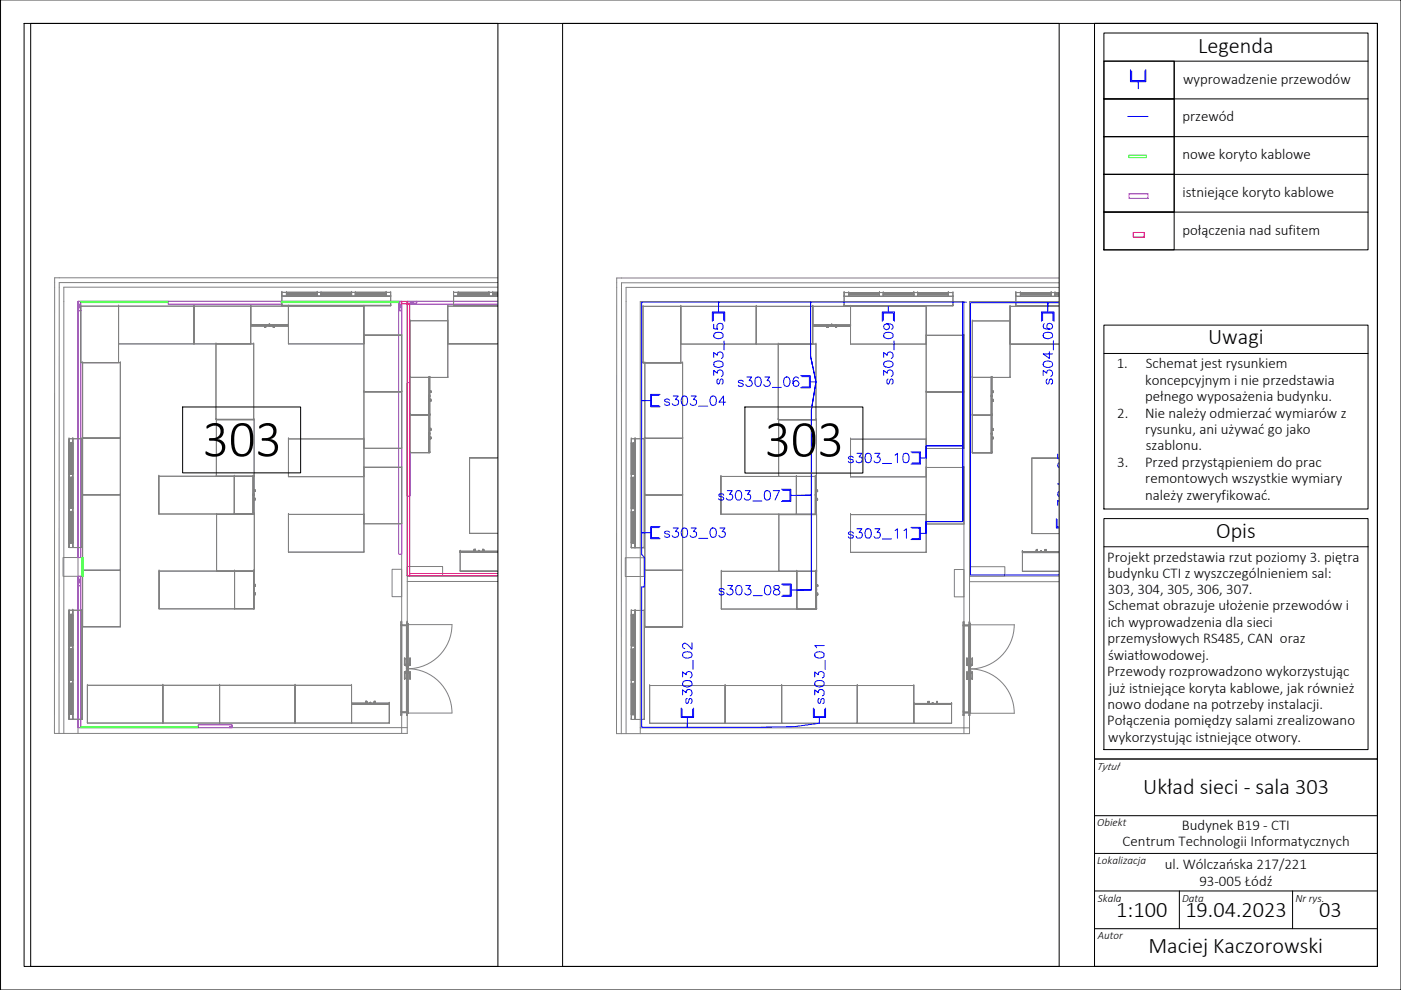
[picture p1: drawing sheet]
<svg xmlns="http://www.w3.org/2000/svg" width="297mm" height="210mm" viewBox="0 0 297 210" stroke-linecap="round" stroke-linejoin="round" font-family="sans-serif">
<g fill="none" stroke="#00f" stroke-width=".21">
<path d="M239.7 14.8v2.5h3.2v-2.5M239.9 15v2.1h2.8v-2.1M241.3 17.3v1.5M152.3 65v1.1M188.3 65v1.1M222.2 65v1.1M136.7 84.9h1.3M139.9 83.6h-1.9v2.6h1.9M171.8 81h1.2M195.1 97.1h1.3M136.7 113h1.3M139.7 111.9h-1.6v2.1h1.6"/>
<path d="M139.9 111.6h-1.9v2.6h1.9M167.7 105h1.2M195.1 113.1h1.3M224 110v1.9h.5M224.1 110.1v1.6h.4M167.8 125.1h1.1M145.7 152.1v1.2M173.7 152.1v1.2"/>
</g>
<path d="M105.5 58.9h-93.9l-.1 96.6h1M224.5 58.9h-93.7l-.1 96.6h1M105.5 60.9h-92v94.6h72.8v-91.6h19.2M224.5 60.9h-91.8v94.6h72.9v-91.6h18.9M86.3 122.1h19.2M86.3 123.3h19.2M205.6 122.1h18.9M205.6 123.3h18.9M16.5 155.5v-91.6h68.7v91.6M16.5 154.3h69.8M135.7 154.3h69.9M135.7 155.5v-91.6h68.7v91.6" fill="none" stroke="#808080" stroke-width=".21"/>
<path d="M13.4 118.2h4v4h-4zM132.6 118.3h4v3.9h-4z" fill="none" stroke="#808080" stroke-width=".21"/>
<path d="M83.1 120.7h2.1v5.8h-2.1zM86.3 120.1h7.5v2h-7.5zM202.3 120.7h2.1v5.8h-2.1zM205.6 120.2h7.4v1.9h-7.4z" fill="none" stroke="#808080" stroke-width=".21"/>
<g fill="none" stroke="#bf00ff" stroke-width=".21">
<path d="M239.4 41.1h4v1h-4zM16.5 65.9h.6v52.3h-.6zM16.5 63.9l.6 2M17.1 63.9l-.6 2h.6v-2h-.6v2M35.6 63.9h24v.6h-24zM84.5 65.9h.7v51.6h-.7zM84.5 63.9l.7 2M85.2 63.9l-.7 2h.7v-2h-.7v2M86.3 63.9l2 .6v-.6h-2v.6h2M88.3 63.9l-2 .6M105.5 63.9h-17.2v.6h17.2M86.3 81.1h.6v24.1h-.6z"/>
<path d="M16.5 122.2l.6 2h-.6v30.1h.6v-30.1M17.1 122.2l-.6 2h.6v-2h-.6v2M42 153.7h7.2v.6h-7.2zM48.8 154.1l.4 .2h-.4v-.2h.4v.2M49.2 154.1l-.4 .2"/>
</g>
<g fill="none" stroke="#808080" stroke-width=".21">
<path d="M17.1 64.9v12h8h-8M17.1 64.9h8v12M17.1 76.9h.1M17.1 64.9h.1M17.5 76.9v16h8h-8M17.5 76.9h8v16M17.5 76.9h.1M25.1 64.9h-8v12M25.1 76.9h.1M25.1 64.9h.1M25.1 72.9h16v-8v8M25.1 64.9v8h16"/>
<path d="M25.1 72.9h.1M25.1 64.9h28.1M25.1 64.9v12M25.5 76.9h-8v16M25.5 76.9h.1M25.5 76.9v16M41.1 64.9h-16v8M41.1 72.9h.1M41.1 64.9h.1M41.1 72.9h12.1v-8v8M41.1 64.9v8h12.1M45.8 72.9v16h8h-8"/>
<path d="M45.8 72.9h8v16M45.8 72.9h.1M53.2 64.9h-12.1v8M53.2 72.9h.1M53.2 64.9h.1M53.2 64.9v4v-4h8M53.2 64.9h8v4M53.2 68.9h.1M53.2 68.9v.2h3.9v-.2M53.2 68.9h3.9v.2h-3.9v-.2h3.9M53.2 69.1h.1M53.2 68.9h8"/>
<path d="M53.2 69.1h3.9M53.2 68.9v.2M53.8 72.9h-8v16M53.8 72.9h.1M53.8 72.9v16M57.1 68.9h.1M57.1 68.9h-3.9v.2h3.9v-.2v.2M57.1 69.1h.1M57.2 69.1h.1M57.2 68.9v.2h4M57.2 69.1h4v-.2h-4v.2h4M57.2 68.9h4v.2"/>
<path d="M57.2 68.9h.1M61.2 64.9v4h-8M61.2 64.9h.1M61.2 68.9h.1M61.2 69.1v-.2v.2M61.2 68.9h-4v.2h4M61.2 68.9h-4v.2M61.2 69.1h.1M61.2 72.9h16v-8v8M61.2 64.9v8h16M61.2 72.9h.1M61.2 64.9h16"/>
<path d="M77.2 64.9h-16v8M77.2 72.9h.1M77.2 64.9h.1M77.2 71v12.1h8M77.2 71h.1M77.2 71v24.1M85.2 71h-8h8v12.1M85.2 71v12.1h-8M85.2 71h.1M86.9 68v12h8h-8M86.9 68h8v12M86.9 68h.1"/>
<path d="M94.9 68h-8v12M94.9 68h.1M94.9 64.9v8v-8h10.6zM94.9 72.9h10.6h-10.6M94.9 64.9h.1M94.9 72.9h.1M94.9 68v12M136.3 65v11.9h8h-8M136.3 65h8v11.9M136.3 76.9h.1M136.3 65h.1M136.7 76.9v16h8h-8"/>
<path d="M136.7 76.9h8v16M136.7 76.9h.1M144.3 65h-8v11.9M144.3 76.9h.1M144.3 65h.1M144.3 73h16v-8v8M144.3 65v8h16M144.3 73h.1M144.3 65h28M144.3 65v11.9M144.7 76.9h-8v16M144.7 76.9h.1"/>
<path d="M144.7 76.9v16M160.3 65h-16v8M160.3 73h.1M160.3 65h.1M160.3 73h12v-8v8M160.3 65v8h12M165 73v16h8h-8M165 73h8v16M165 73h.1M172.3 65h-12v8M172.3 73h.1M172.3 65h.1"/>
<path d="M172.3 65v3.9v-3.9h8M172.3 65h8v3.9M172.3 68.9h.1M172.3 68.9v.2h4v-.2M172.3 68.9h4v.2h-4v-.2h4M172.3 69.1h.1M172.3 69.1h4M172.3 68.9h8M172.3 68.9v.2M173 73h-8v16M173 73h.1M173 73v16"/>
<path d="M176.3 68.9h.1M176.3 68.9h-4v.2h4v-.2v.2M176.3 69.1h.1M176.4 69.1h.1M176.4 68.9v.2h3.9M176.4 69.1h3.9v-.2h-3.9v.2h3.9M176.4 68.9h3.9v.2M176.4 68.9h.1M180.3 65v3.9h-8M180.3 65h.1M180.3 68.9h.1M180.3 69.1v-.2v.2"/>
<path d="M180.3 68.9h-3.9v.2h3.9M180.3 68.9h-3.9v.2M180.3 69.1h.1M180.3 73h16.1v-8v8M180.3 65v8h16.1M180.3 73h.1M180.3 65h16.1M196.4 65h-16.1v8M196.4 73h.1M196.4 65h.1M196.4 71.1v12h8M196.4 71.1h.1"/>
<path d="M196.4 71.1v24M204.4 71.1h-8h8v12M204.4 71.1v12h-8M204.4 71.1h.1M206.1 68v12h8.1h-8.1M206.1 68h8.1v12M206.1 68h.1M214.2 68h-8.1v12M214.2 68h.1M214.2 65v8v-8h10.3zM214.2 73h10.3h-10.3M214.2 65h.1"/>
<path d="M214.2 73h.1M214.2 68v12M17.5 92.9v12h8M17.5 92.9h.1M17.5 92.9v12M25.5 92.9h-8h8v12M25.5 92.9v12h-8M25.5 92.9h.1M45.8 88.9h.1M45.9 89v12h8h-8M45.9 89h8v12M45.9 89h.1"/>
<path d="M53.8 88.9h.1M53.9 89h-8v12M53.9 89h.1M53.9 89v16M61.2 93.1v8v-8h16M61.2 93.1h16v8M61.2 93.1h.1M77.2 99.1v12h8M77.2 99.1h.1M77.2 93.1v8h-16M77.2 93.1h.1M77.2 83.1v12h8"/>
<path d="M77.2 83.1h.1M77.2 95.1h.1M77.2 99.1v12M85.2 99.1h-8h8v12M85.2 99.1v12h-8M85.2 99.1h.1M85.2 83.1h-8h8v12M85.2 83.1v12h-8M85.2 83.1h.1M85.2 95.1h.1M86.9 88v8h4.1h-4.1M86.9 88h4.1v8"/>
<path d="M86.9 96h.1M86.9 88h.1M86.9 80v8h4.1h-4.1M86.9 80h4.1v8M86.9 80h.1M91 88h-4.1v8M91 96h.1M91 88h.1M91 88v4h.1M91 92h.1M91 88h.1h-.1M91 92h.1h-.1"/>
<path d="M91 80h-4.1v8M91 80h.1M91 80v4h.1M91 84h.1M91 80h.1h-.1M91 84h.1h-.1M91 80v16M91.1 88h.1M91.1 92v4h-.1v-4v4M91.1 92v4h-.1M91.1 96h.1M91.1 92h.1"/>
<path d="M91.1 80h.1M91.1 84v4h-.1v-4v4M91.1 84v4h-.1M91.1 84h.1M91.1 80v4M91.1 88v4M94.9 80h.1M99.6 97.1v16h5.9h-5.9zM105.5 97.1h-5.9h5.9M136.7 92.9v12.1h8M136.7 92.9h.1M136.7 92.9v12.1"/>
<path d="M144.7 92.9h-8h8v12.1M144.7 92.9v12.1h-8M144.7 92.9h.1M165 89h.1M165.1 89v12h8h-8v-12h8M165.1 89h8v12M165.1 89h.1M173 89h.1M173.1 89h.1M173.1 89v16M180.3 93.1v8v-8h16.1M180.3 93.1h16.1v8"/>
<path d="M180.3 93.1h.1M196.4 99.1v12h8M196.4 99.1h.1M196.4 93.1v8h-16.1h16.1M196.4 93.1h.1M196.4 83.1v12h8M196.4 83.1h.1M196.4 95.1h.1M196.4 99.1v12M204.4 99.1h-8h8v12M204.4 99.1v12h-8M204.4 99.1h.1"/>
<path d="M204.4 83.1h-8h8v12M204.4 83.1v12h-8M204.4 83.1h.1M204.4 95.1h.1M206.1 88v8h4.1h-4.1M206.1 88h4.1v8M206.1 96h.1M206.1 88h.1M206.1 80v8h4.1h-4.1M206.1 80h4.1v8M206.1 80h.1M210.2 88h-4.1v8"/>
<path d="M210.2 96h.1M210.2 88h.1M210.2 88v4h.1M210.2 92h.1M210.2 88h.1h-.1M210.2 92.1h.1h-.1M210.2 92.1h.1M210.2 80h-4.1v8M210.2 80h.1M210.2 80v4h.1M210.2 84h.1M210.2 80h.1h-.1"/>
<path d="M210.2 84.1h.1h-.1M210.2 84.1h.1M210.2 80v16M210.3 88h.1M210.3 92.1v3.9h-.1v-3.9v3.9M210.3 92.1v3.9h-.1M210.3 96h.1M210.3 92.1h.1M210.3 92h.1M210.3 80h.1M210.3 84.1v3.9h-.1v-3.9v3.9M210.3 84.1v3.9h-.1"/>
<path d="M210.3 84.1h.1M210.3 84h.1M210.3 80v4M210.3 88v4M214.2 80h.1M218.8 97.1v16h5.7h-5.7zM224.5 97.1h-5.7h5.7M17.5 104.9v16h8h-8M17.5 104.9h8v16M17.5 104.9h.1M25.5 104.9h-8v16M25.5 104.9h.1"/>
<path d="M25.5 104.9v28M33.7 101v8v-8h16M33.7 101h16v8M33.7 101h.1M33.7 109h.1M33.7 109h16M45.9 101h.1M45.9 109.1v12h8h-8M45.9 109.1h8v12M45.9 109.1h.1M49.7 101v8h-16M49.7 101h.1"/>
<path d="M49.7 109h.1M49.7 101v8h4h-4M49.7 101h4v8M53.7 101h-4v8M53.7 109h.1M53.7 101h.1M53.7 101v4h.2M53.7 105h.1M53.7 101h.2h-.2M53.7 105h.2h-.2M53.7 101v8M53.9 101h.1"/>
<path d="M53.9 105v4h-.2v-4v4M53.9 105v4h-.2M53.9 109h.1M53.9 105h.1M53.9 109.1h-8v12M53.9 109.1h.1M53.9 109.1v15.9M61.2 109.1v8v-8h16M61.2 109.1h16v8M61.2 109.1h.1M61.2 117.1h.1M61.2 101.1h.1"/>
<path d="M61.2 117.1h16M61.2 101.1h16M77.2 109.1v8h-16M77.2 109.1h.1M77.2 117.1h.1M77.2 111.1h.1M77.2 101.1h.1M85.2 111.1h.1M97.6 117.1v4h7.9h-7.9M97.6 117.1h7.9h-7.9v4M97.6 117.1h.1M97.6 116.9v.2v-.2"/>
<path d="M97.6 116.9h3.9v.2h-3.9M97.6 116.9h3.9v.2M97.6 116.9h3.9v.2h-3.9v-.2h3.9M97.6 116.9v.2h3.9M97.6 116.9h.1M99.6 113.1h.1M101.5 116.9h.1M101.5 116.9v.2h-3.9M101.5 117.1h.1M101.6 116.9v.2v-.2h3.9M101.6 116.9h.1M101.6 117.1h.1"/>
<path d="M101.6 116.9h3.9M105.5 116.9h-3.9v.2M136.7 105v15.9h8h-8M136.7 105h8v15.9M136.7 105h.1M144.7 105h-8v15.9M144.7 105h.1M144.7 105v27.9M168.9 101h-16v8v-8h16v8M168.9 101v8h-16h16M168.9 101h.1M168.9 109h.1"/>
<path d="M168.9 101v8h4h-4M168.9 101h4v8M172.9 101h-4v8M172.9 109h.1M172.9 101h.1M172.9 101v4h.2M172.9 105h.1M172.9 101h.2h-.2M172.9 105.1h.2h-.2M172.9 105.1h.1M172.9 101v8M173.1 101h.1"/>
<path d="M173.1 105.1v3.9h-.2v-3.9v3.9M173.1 105.1v3.9h-.2M173.1 109h.1M173.1 105.1h.1M173.1 105h.1M173.1 109.1h-8v12M173.1 109.1h.1M173.1 109.1v16M180.3 109.1v8v-8h16.1M180.3 109.1h16.1v8M180.3 109.1h.1M196.4 109.1v8h-16.1h16.1"/>
<path d="M196.4 109.1h.1M196.4 117.1h.1M196.4 111.1h.1M196.4 101.1h.1M204.4 111.1h.1M216.8 117.2v3.9h7.7h-7.7M216.8 117.2h7.7h-7.7v3.9M216.8 117.2h.1M216.8 116.9v.3v-.3M216.8 116.9h3.9v.3h-3.9M216.8 116.9h3.9v.3M216.8 116.9h3.9v.3h-3.9v-.3h3.9"/>
<path d="M216.8 116.9v.3h3.9M216.8 116.9h.1M218.8 113.1h.1M220.7 116.9h.1M220.7 116.9v.3h-3.9M220.7 117.2h.1M220.8 116.9v.3v-.3h3.7M220.8 116.9h.1M220.8 117.2h.1M220.8 116.9h3.7M224.5 116.9h-3.7v.3M17.5 120.9h.1"/>
<path d="M17.5 120.9v12h8h-8M17.5 120.9h8v12M17.5 132.9h.1M25.5 120.9h.1M25.5 120.9h-8v12M25.5 132.9h.1M33.7 121.1v8v-8h16M33.7 121.1h16v8M33.7 121.1h.1M33.7 129.1h.1M33.7 129.1h16M45.9 121.1h.1"/>
<path d="M49.7 121.1v8h-16M49.7 121.1h.1M49.7 129.1h.1M49.7 121.1v8h4h-4M49.7 121.1h4v8M53.7 121.1h-4v8M53.7 129.1h.1M53.7 121.1h.1M53.7 121.1v3.9h.2M53.7 125h.1M53.7 121.1h.2h-.2M53.7 125.2h.2h-.2"/>
<path d="M53.7 125.2h.1M53.7 121.1v8M53.9 121.1h.1M53.9 125.2v3.9h-.2v-3.9v3.9M53.9 125.2v3.9h-.2M53.9 129.1h.1M53.9 125.2h.1M53.9 125h.1M86.2 132.6v9.2h.4M86.2 132.6h.2h-.2M86.2 132.6h.1M86.4 132.6l.2-.1v9.3"/>
<path d="M86.4 132.5h.1M86.4 132.6h.1M86.4 132.5h.2M86.4 132.5v.1M86.6 132.5h.1M86.6 132.5v9.3M97.6 121.1h.1M136.7 120.9h.1M136.7 120.9v12h8h-8M136.7 120.9h8v12M136.7 132.9h.1M144.7 120.9h.1"/>
<path d="M144.7 120.9h-8v12M144.7 132.9h.1M152.9 121.1v8v-8h16M152.9 121.1h16v8M152.9 121.1h.1M165.1 121.1h8h-8v-12h8v12M165.1 121.1h.1M168.9 121.1v8h-16h16M168.9 121.1h.1M168.9 129.1h.1M168.9 121.1v8h4.1h-4.1M168.9 121.1h4.1v8"/>
<path d="M173 121.1h-4.1v8M173 129.1h.1M173 121.1h.1M173 121.1v4h.1M173 125.1h.1M173 121.1h.1h-.1M173 125.2h.1h-.1M173 125.2h.1M173 121.1v8M173.1 121.1h.1M173.1 125.2v3.9h-.1v-3.9v3.9M173.1 125.2v3.9h-.1"/>
<path d="M173.1 129.1h.1M173.1 125.2h.1M173.1 125.1h.1M205.4 132.7v9.1h.4M205.4 132.7h.2h-.2M205.4 132.7h.1M205.6 132.7v-.2h.2v9.3M205.6 132.5h.1M205.6 132.7h.1M205.6 132.5h.2M205.6 132.5v.2M205.8 132.5h.1"/>
<path d="M205.8 132.5v9.3M216.8 121.1h.1M18.5 153.3h16v-8v8M18.5 145.3v8h16M18.5 153.3h.1M18.5 145.3h.1M18.5 145.3h56M34.5 145.3h-16v8M34.5 153.3h.1M34.5 145.3h.1M34.5 153.3h12.1v-8v8M34.5 145.3v8h12.1"/>
<path d="M46.6 153.3h16v-8v8M46.6 145.3v8h16M46.6 153.3h.1M46.6 145.3h.1M46.6 145.3h-12.1v8M62.6 145.3h-16v8M62.6 153.3h.1M62.6 145.3h.1M62.6 153.3h11.9v-8v8M62.6 145.3v8h11.9M74.5 153.3h8v-4v4M74.5 149.3v4h8"/>
<path d="M74.5 153.3h.1M74.5 149.3h.1M74.5 149.1v.2v-.2M74.5 149.1h4v.2h-4M74.5 149.1h4v.2M74.5 149.1h4v.2h-4v-.2h4M74.5 149.1v.2h4M74.5 149.1h.1M74.5 145.3h-11.9v8M74.5 145.3h.1M74.5 149.3h8M78.5 149.1h.1"/>
<path d="M78.5 149.1v.2h-4M78.5 149.3h.1M78.6 149.3v-.2h3.9v.2M78.6 149.3h.1M78.6 149.3h3.9v-.2h-3.9v.2h3.9M78.6 149.1v.2v-.2h3.9v.2h-3.9M78.6 149.1h.1M78.6 149.1h3.9M82.5 149.3h-8v4M82.5 153.3h.1M82.5 149.3h.1M82.5 149.1h.1"/>
<path d="M82.5 149.1v.2M86.2 141.8h.1M86.2 141.8h.4h-.4v9.1M86.2 150.9h.1M86.2 141.8v9.1M86.4 151.1h.1M86.4 150.9h.1M86.6 141.8h.1M86.6 141.8v9.3l-.4-.2M86.6 151.1h.1M137.7 153.3h16v-8v8M137.7 145.3v8h16"/>
<path d="M137.7 153.3h.1M137.7 145.3h.1M137.7 145.3h56M153.7 145.3h-16v8M153.7 153.3h.1M153.7 145.3h.1M153.7 153.3h12v-8v8M153.7 145.3v8h12M165.7 153.3h16.1v-8v8M165.7 145.3v8h16.1M165.7 153.3h.1M165.7 145.3h.1"/>
<path d="M165.7 145.3h-12v8M181.8 145.3h-16.1v8M181.8 153.3h.1M181.8 145.3h.1M181.8 153.3h11.9v-8v8M181.8 145.3v8h11.9M193.7 153.3h8v-4v4M193.7 149.3v4h8M193.7 153.3h.1M193.7 149.3h.1M193.7 149.2v.1v-.1M193.7 149.2h4v.1h-4"/>
<path d="M193.7 149.2h4v.1M193.7 149.2h4v.1h-4v-.1h4M193.7 149.2v.1h4M193.7 149.2h.1M193.7 145.3h-11.9v8M193.7 145.3h.1M193.7 149.3h8M197.7 149.2h.1M197.7 149.2v.1h-4M197.7 149.3h.1M197.8 149.3v-.1h3.9v.1M197.8 149.3h.1"/>
<path d="M197.8 149.3h3.9v-.1h-3.9v.1h3.9M197.8 149.2v.1v-.1h3.9v.1h-3.9M197.8 149.2h.1M197.8 149.2h3.9M201.7 149.3h-8v4M201.7 153.3h.1M201.7 149.3h.1M201.7 149.2h.1M201.7 149.2v.1M205.4 141.8h.1M205.4 141.8h.4h-.4v9.2M205.4 151h.1"/>
<path d="M205.4 141.8v9.2M205.6 151.1h.1M205.6 151h.1M205.8 141.8h.1M205.8 141.8v9.3l-.4-.1M205.8 151.1h.1"/>
</g>
<g fill="none" stroke="#808080" stroke-width=".21">
<path d="M56.1 69.1h.2h-.2M56.1 69.1v.3zM56.1 69.1h.2v.2h-.2h.2M56.1 69.1h.2v.3M56.1 69.1h.1M56.1 69.3h.1M56.1 69.4h.1M56.1 69.4h.2M56.3 69.1v.3h-.2M56.3 69.1h.1M56.3 69.3h.1M56.3 69.4h.1"/>
<path d="M56.3 69.1v.2M57.9 69.1v.3h.3M57.9 69.3h.1M57.9 69.1h.1M57.9 69.4h.1M57.9 69.1h.3M57.9 69.1v.3M58.2 69.1h-.3v.2h.3h-.3M58.2 69.1h-.3h.3M58.2 69.3v-.2v.3M58.2 69.1v.3h-.3M58.2 69.1h.1"/>
<path d="M58.2 69.3h.1M58.2 69.4h.1M58.2 69.1v.2M175.3 69.1h.2h-.2M175.3 69.1v.3zM175.3 69.1h.2v.2h-.2h.2M175.3 69.1h.2v.3M175.3 69.1h.1M175.3 69.3h.1M175.3 69.4h.1M175.3 69.4h.2M175.5 69.1v.3h-.2"/>
<path d="M175.5 69.1h.1M175.5 69.3h.1M175.5 69.4h.1M175.5 69.1v.2M177.2 69.1v.3h.2M177.2 69.3h.1M177.2 69.1h.1M177.2 69.4h.1M177.2 69.1h.2M177.2 69.1v.3M177.4 69.1h-.2v.2h.2h-.2M177.4 69.1h-.2h.2"/>
<path d="M177.4 69.3v-.2v.3M177.4 69.1v.3h-.2M177.4 69.1h.1M177.4 69.3h.1M177.4 69.4h.1M177.4 69.1v.2M91.1 93v-.2v.2M91.1 93h.3zM91.1 92.8h.3v.2M91.1 92.8h.1M91.1 93h.1M91.1 91v.2h.2v-.2v.2"/>
<path d="M91.1 91v.2v-.2M91.1 91h.3v.2M91.1 91h.1M91.1 91.2h.1M91.1 85v-.2v.2M91.1 85h.3zM91.1 84.8h.3v.2M91.1 84.8h.1M91.1 85h.1M91.1 83v.2h.2v-.2v.2M91.1 83v.2v-.2M91.1 83h.3v.2"/>
<path d="M91.1 83h.1M91.1 83.2h.1M91.1 92.8h.2M91.1 91h.2M91.1 83v.2M91.1 91v.2M91.1 91.2h.3M91.1 84.8h.2M91.1 83h.2M91.1 83.2h.3M91.3 92.8v.2v-.2h-.2v.2M91.3 93h.1"/>
<path d="M91.3 92.8h.1M91.3 91h-.2h.3M91.3 91.2h.1M91.3 91h.1M91.3 84.8v.2v-.2h-.2v.2M91.3 85h.1M91.3 84.8h.1M91.3 83h-.2h.3M91.3 83.2h.1M91.3 83h.1M91.4 92.8h-.3v.2M91.4 93h.1"/>
<path d="M91.4 92.8h.1M91.4 91v.2h-.3M91.4 91.2h.1M91.4 91h.1M91.4 84.8h-.3v.2M91.4 85h.1M91.4 84.8h.1M91.4 83v.2h-.3M91.4 83.2h.1M91.4 83h.1M91.4 84.8v.2M91.4 92.8v.2"/>
<path d="M210.3 93v-.1v.1M210.3 93h.3zM210.3 92.9h.3v.1M210.3 92.9h.1M210.3 93h.1M210.3 91v.2h.2v-.2v.2M210.3 91v.2v-.2M210.3 91h.3v.2M210.3 91h.1M210.3 91.2h.1M210.3 85.1v-.2v.2M210.3 85.1h.3z"/>
<path d="M210.3 84.9h.3v.2M210.3 84.9h.1M210.3 85.1h.1M210.3 83v.2h.2v-.2v.2M210.3 83v.2v-.2M210.3 83h.3v.2M210.3 83h.1M210.3 83.2h.1M210.3 91h.2M210.3 91.2h.3M210.3 83h.2M210.3 83.2h.3"/>
<path d="M210.3 92.9h.2M210.3 83v.2M210.3 91v.2M210.3 84.9h.2M210.5 92.9v.1v-.1h-.2v.1M210.5 93h.1M210.5 92.9h.1M210.5 91h-.2h.3M210.5 91.2h.1M210.5 91h.1M210.5 84.9v.2v-.2h-.2v.2M210.5 85.1h.1"/>
<path d="M210.5 84.9h.1M210.5 83h-.2h.3M210.5 83.2h.1M210.5 83h.1M210.6 92.9h-.3v.1M210.6 93h.1M210.6 92.9h.1M210.6 91v.2h-.3M210.6 91.2h.1M210.6 91h.1M210.6 84.9h-.3v.2M210.6 85.1h.1"/>
<path d="M210.6 84.9h.1M210.6 83v.2h-.3M210.6 83.2h.1M210.6 83h.1M210.6 84.9v.2M210.6 92.9v.1M53.9 106v-.2v.2M53.9 106h.2zM53.9 105.8h.2v.2M53.9 105.8h.1M53.9 106h.1M53.9 104v.2h.1v-.2v.2"/>
<path d="M53.9 104v.2v-.2M53.9 104h.2v.2M53.9 104h.1M53.9 104.2h.1M53.9 104v.2M53.9 104.2h.2M54 105.8l-.1 .2M54 106h.1M54 105.8h.1M54 104h-.1h.2M54 104.2h.1M54 104h.1"/>
<path d="M54.1 105.8h-.2v.2M54.1 106h.1M54.1 105.8h.1M54.1 104v.2h-.2M54.1 104.2h.1M54.1 104h.1M54.1 105.8v.2M100.5 116.9h.2h-.2M100.5 116.6h.2v.3M100.5 116.6v.3v-.1M100.5 116.9h.1M100.5 116.8h.1"/>
<path d="M100.5 116.6h.1M100.5 116.8v.1M100.5 116.9h.2M100.7 116.8h-.2h.2v.1h-.2M100.7 116.6h-.2v.3M100.7 116.8h.1M100.7 116.9h.1M100.7 116.6h.1M100.7 116.6v.3M102.3 116.8h.3h-.3v.1h.3M102.3 116.6v.3h.3M102.3 116.9h.1"/>
<path d="M102.3 116.8h.1M102.3 116.6h.1M102.3 116.6h.3M102.3 116.8v.1M102.6 116.9h-.3h.3M102.6 116.6v.3zM102.6 116.6h-.3v.3M102.6 116.9h.1M102.6 116.8h.1M102.6 116.6h.1M173.1 106v-.2v.2M173.1 106h.2z"/>
<path d="M173.1 105.8h.2v.2M173.1 105.8h.1M173.1 106h.1M173.1 104v.2h.1v-.2v.2M173.1 104v.2v-.2M173.1 104h.2v.2M173.1 104h.1M173.1 104.2h.1M173.1 104v.2M173.1 104.2h.2M173.2 105.8l-.1 .2M173.2 106h.1"/>
<path d="M173.2 105.8h.1M173.2 104h-.1h.2M173.2 104.2h.1M173.2 104h.1M173.3 105.8h-.2v.2M173.3 106h.1M173.3 105.8h.1M173.3 104v.2h-.2M173.3 104.2h.1M173.3 104h.1M173.3 105.8v.2M219.7 116.9h.2h-.2"/>
<path d="M219.7 116.7h.2v.2M219.7 116.7v.2v-.1M219.7 116.9h.1M219.7 116.8h.1M219.7 116.7h.1M219.7 116.8v.1M219.7 116.9h.2M219.9 116.8h-.2h.2v.1h-.2M219.9 116.7h-.2v.2M219.9 116.8h.1M219.9 116.9h.1M219.9 116.7h.1"/>
<path d="M219.9 116.7v.2M221.6 116.8h.2h-.2v.1h.2M221.6 116.7v.2h.2M221.6 116.9h.1M221.6 116.8h.1M221.6 116.7h.1M221.6 116.7h.2M221.6 116.8v.1M221.8 116.9h-.2h.2M221.8 116.7v.2zM221.8 116.7h-.2v.2M221.8 116.9h.1"/>
<path d="M221.8 116.8h.1M221.8 116.7h.1M53.9 126.1v-.2v.2M53.9 126.1h.3zM53.9 125.9h.3v.2M53.9 125.9h.1M53.9 126.1h.1M53.9 124.1v.2h.2v-.2v.2M53.9 124.1v.2v-.2M53.9 124.1h.3v.2M53.9 124.1h.1M53.9 124.3h.1"/>
<path d="M53.9 125.9h.2M53.9 124.1h.2M53.9 124.1v.2M53.9 124.3h.3M54.1 125.9v.2v-.2h-.2v.2M54.1 126.1h.1M54.1 125.9h.1M54.1 124.1h-.2h.3M54.1 124.3h.1M54.1 124.1h.1M54.2 125.9h-.3v.2M54.2 126.1h.1"/>
<path d="M54.2 125.9h.1M54.2 124.1v.2h-.3M54.2 124.3h.1M54.2 124.1h.1M54.2 125.9v.2M85.8 139.7h.1M85.8 139.7v1.3M85.8 139.6v1.4zM86.4 132.4h.1M86.5 132.3h.1M86.5 132.5h.1M86.6 132.4h.1"/>
<path d="M86.9 139.7l.1 1.3M86.9 139.7v1.3v-1.4l.1 .1M86.9 139.7h.1M87 139.7l-.1 1.3M87 139.7h.1M173.1 126.1v-.2v.2M173.1 126.1h.3zM173.1 125.9h.3v.2M173.1 125.9h.1M173.1 126.1h.1M173.1 124.1v.2h.2v-.2v.2M173.1 124.1v.2v-.2"/>
<path d="M173.1 124.1h.3v.2M173.1 124.1h.1M173.1 124.3h.1M173.1 125.9h.2M173.1 124.1h.2M173.1 124.1v.2M173.1 124.3h.3M173.3 125.9v.2v-.2h-.2v.2M173.3 126.1h.1M173.3 125.9h.1M173.3 124.1h-.2h.3M173.3 124.3h.1"/>
<path d="M173.3 124.1h.1M173.4 125.9h-.3v.2M173.4 126.1h.1M173.4 125.9h.1M173.4 124.1v.2h-.3M173.4 124.3h.1M173.4 124.1h.1M173.4 125.9v.2M205 139.7h.1M205 139.7v1.3M205 139.7v1.4zM205.6 132.5h.1"/>
<path d="M205.7 132.4h.1M205.7 132.5h.1M205.8 132.5h.1M206.1 139.7l.1 1.3M206.1 139.7v1.4l.1-1.4M206.1 139.7h.1M206.2 139.7l-.1 1.3M206.2 139.7h.1M77.5 149.1h.3h-.3M77.5 148.9h.3v.2M77.5 148.9v.2v-.2M77.5 149.1h.1"/>
<path d="M77.5 148.9h.1M77.5 148.9v.2M77.5 149.1h.3M77.8 148.9h-.3h.3v.2h-.3M77.8 148.9h-.3v.2M77.8 148.9h.1M77.8 149.1h.1M77.8 148.9v.2M79.4 148.9h.1h-.1v.2h.1M79.4 148.9v.2h.1M79.4 149.1h.1M79.4 148.9h.1"/>
<path d="M79.4 148.9v.2M79.5 149.1h-.1h.1M79.5 148.9v.2zM79.5 148.9h-.1v.2M79.5 149.1h.1M79.5 148.9h.1M85.8 142.6v1.3M85.8 142.6h.1M85.8 143.9v-1.3v1.3M85.8 143.9h.1M85.8 141h.1M85.8 140.9h.1"/>
<path d="M85.8 142.6h.4M85.8 142.6h.3M85.8 141h.4M85.8 140.9h.3M85.8 141h.3M86.1 142.4v.4zM86.1 142.4h.1M86.1 142.6h.1M86.1 140.8v.4zM86.1 141.2h.1M86.1 140.9h.1M86.1 141h.1"/>
<path d="M86.1 142.8h.1M86.1 140.8h.1M86.2 142.4v.4zM86.2 140.8v.4zM86.4 151.2h.1M86.5 151.2h.1M86.5 151.1h.1M86.6 142.4v.4zM86.6 151.2h.1M86.6 140.8v.4zM86.6 142.6h.3M86.6 142.8h.1"/>
<path d="M86.6 142.4h.1M86.6 141h.3M86.6 140.8h.1M86.6 141.2h.1M86.6 142.6h.1M86.6 140.9h.1M86.6 141h.1M86.6 140.9h.3M86.9 142.6h.1M86.9 142.6v1.3M86.9 142.6v1.3zM86.9 143.9h.1"/>
<path d="M86.9 140.9h.1M86.9 141h.1M87 142.6l-.1 1.3M87 143.9h.1M87 142.6h.1M87 141h.1M196.8 149.2h.2h-.2M196.8 148.9h.2v.3M196.8 148.9v.3v-.2M196.8 149.2h.1M196.8 149h.1M196.8 148.9h.1"/>
<path d="M196.8 149v.2M196.8 149.2h.2M197 149h-.2h.2v.2h-.2M197 148.9h-.2v.3M197 149h.1M197 149.2h.1M197 148.9h.1M197 148.9v.3M198.6 149h.1h-.1v.2h.1M198.6 148.9v.3h.1M198.6 149.2h.1M198.6 149h.1"/>
<path d="M198.6 148.9h.1M198.6 149v.2M198.7 149.2h-.1h.1M198.7 148.9v.3zM198.7 148.9h-.1v.3M198.7 149.2h.1M198.7 149h.1M198.7 148.9h.1M205 142.6v1.3M205 142.6h.1M205 143.9v-1.3v1.3M205 143.9h.1"/>
<path d="M205 141h.1M205 142.7h.1M205 144h.1M205 141.1h.1M205 142.6h.3M205 142.6h.4M205 141h.3M205 141h.4M205 142.7h.3M205.3 142.4v.4zM205.3 142.4h.1M205.3 142.7h.1"/>
<path d="M205.3 142.6h.1M205.3 140.8v.4zM205.3 141.2h.1M205.3 141h.1M205.3 141.1h.1M205.3 140.8h.1M205.3 142.8h.1M205.4 142.4v.4zM205.4 140.8v.4zM205.6 151.2h.1M205.7 151.3h.1M205.7 151.1h.1"/>
<path d="M205.8 142.4v.4zM205.8 151.2h.1M205.8 140.8v.4zM205.8 142.6h.3M205.8 140.8h.1M205.8 141h.3M205.8 142.8h.1M205.8 142.4h.1M205.8 141.2h.1M205.9 142.4v.4zM205.9 142.4h.1M205.9 142.7h.1"/>
<path d="M205.9 142.6h.1M205.9 140.8v.4zM205.9 141.2h.1M205.9 141h.1M205.9 141.1h.1M205.9 142.6h.2M205.9 141h.2M205.9 142.7h.2M206.1 142.7h.1M206.1 142.6v1.3M206.1 142.6h.1M206.1 142.6v1.4z"/>
<path d="M206.1 144h.1M206.1 143.9h.1M206.1 141h.1M206.1 141.1h.1M206.2 142.6l-.1 1.3M206.2 143.9h.1M206.2 142.6h.1M206.2 141h.1"/>
<circle cx="86.5" cy="132.4" r=".06"/>
<circle cx="205.7" cy="132.5" r=".06"/>
<circle cx="86.5" cy="151.2" r=".06"/>
<circle cx="205.7" cy="151.2" r=".06"/>
</g>
<!-- layer: dzwi -->
<g fill="none" stroke="#808080" stroke-width=".21">
<path d="M85 131.9h.2v.6h1.1v-.6h.1v.7h-1.4zM85 132.6h.1M85 131.9h.1M85 131.9v19.8M85 132.6h1.4M85 131.9h.2M85.2 132.5h.1M85.2 131.9h.1M85.2 131.9v19.8M86.3 132.5h-1.1v18.6h1.1M86.3 132.5h.1M86.3 131.9h.1"/>
<path d="M86.3 131.9v19.8M86.4 132.6h.1M86.4 131.9h.1M86.4 131.9v19.8M204.2 132h.2v.5h1.1v-.5h.1v.7h-1.4zM204.2 132.7h.1M204.2 132h.1M204.2 132v19.7M204.2 132.7h1.4M204.2 132h.2M204.4 132.5h.1M204.4 132h.1"/>
<path d="M204.4 132v19.7M205.5 132.5h-1.1v18.6h1.1M205.5 132.5h.1M205.5 132h.1M205.5 132v19.7M205.6 132.7h.1M205.6 132h.1M205.6 132v19.7M85 150.9h1.4v.8h-.1v-.6h-1.1v.6h-.2zM85 151.7h.1M85 150.9h.1M85 150.9h1.4"/>
<path d="M85 151.7h.2M85.2 151.1h.1M85.2 151.7h.1M86.3 151.1h.1M86.3 151.7h.1M86.4 150.9h.1M86.4 151.7h.1M204.2 151h1.4v.7h-.1v-.6h-1.1v.6h-.2zM204.2 151.7h.1M204.2 151h.1M204.2 151h1.4M204.2 151.7h.2"/>
<path d="M204.4 151.1h.1M204.4 151.7h.1M205.5 151.1h.1M205.5 151.7h.1M205.6 151h.1M205.6 151.7h.1"/>
</g>
<path d="M86.5 132.4h9.3M95.8 132.4a9.4 9.4 0 0 1-9.3 9.4 9.4 9.4 0 0 1 9.3 9.4h-9.3M205.7 132.5h9.4M215 132.5a9.4 9.4 0 0 1-9.3 9.3 9.4 9.4 0 0 1 9.3 9.4M205.7 151.2h9.4" fill="none" stroke="#808080" stroke-width=".21"/>
<path d="M105.5 59.9h-92.9l-.1 95.6h1M224.5 60h-92.7l-.1 95.5h1" fill="none" stroke="#808080" stroke-width=".21"/>
<!-- layer: okna - rama -->
<g fill="none" stroke="#808080" stroke-width=".21">
<path d="M59.8 62v.8v-.8M59.8 62.8h23h-23M59.8 62h.1M59.8 62.8h.1M60.7 62v.8v-.8M60.7 62h6.6h-6.6M60.7 62.8h6.6h-6.6M60.7 62.8h.1M60.7 62h.1M67.3 62h.1M67.3 62.8h.1M67.3 62v.8"/>
<path d="M68.1 62v.8v-.8M68.1 62h6.4h-6.4M68.1 62.8h6.4h-6.4M68.1 62.8h.1M68.1 62h.1M74.5 62h.1M74.5 62.8h.1M74.5 62v.8M75.3 62v.8v-.8M75.3 62h6.6h-6.6M75.3 62.8h6.6h-6.6M75.3 62.8h.1"/>
<path d="M75.3 62h.1M81.9 62h.1M81.9 62.8h.1M81.9 62v.8M82.8 62h-23h23v.8M82.8 62h.1M82.8 62.8h.1M82.8 62v.8M96.2 62v.8v-.8M96.2 62.8h9.3h-9.3M96.2 62h.1M96.2 62.8h.1"/>
<path d="M97.1 62v.8v-.8M97.1 62h6.6h-6.6M97.1 62.8h6.6h-6.6M97.1 62.8h.1M97.1 62h.1M103.7 62h.1M103.7 62.8h.1M103.7 62v.8M104.5 62v.8v-.8M104.5 62h1h-1M104.5 62.8h1h-1M104.5 62.8h.1"/>
<path d="M104.5 62h.1M105.5 62h-9.3h9.3M179 62v.8v-.8M179 62.8h23h-23M179 62h.1M179 62.8h.1M179.9 62v.8v-.8M179.9 62h6.6h-6.6M179.9 62.8h6.6h-6.6M179.9 62.8h.1M179.9 62h.1M186.5 62h.1"/>
<path d="M186.5 62.8h.1M186.5 62v.8M187.3 62v.8v-.8M187.3 62h6.4h-6.4M187.3 62.8h6.4h-6.4M187.3 62.8h.1M187.3 62h.1M193.7 62h.1M193.7 62.8h.1M193.7 62v.8M194.5 62v.8v-.8M194.5 62h6.6h-6.6"/>
<path d="M194.5 62.8h6.6h-6.6M194.5 62.8h.1M194.5 62h.1M201.1 62h.1M201.1 62.8h.1M201.1 62v.8M202 62h-23h23v.8M202 62h.1M202 62.8h.1M202 62v.8M215.4 62v.8v-.8M215.4 62.8h9.1h-9.1"/>
<path d="M215.4 62h.1M215.4 62.8h.1M216.4 62v.8v-.8M216.4 62h6.5h-6.5M216.4 62.8h6.5h-6.5M216.4 62.8h.1M216.4 62h.1M222.9 62h.1M222.9 62.8h.1M222.9 62v.8M223.7 62v.8v-.8M223.7 62h.8h-.8"/>
<path d="M223.7 62.8h.8h-.8M223.7 62.8h.1M223.7 62h.1M224.5 62h-9.1h9.1M14.6 93v23.1v-23.1h.8M14.6 94h.1M14.6 93h.1M14.6 94h.8M14.6 93h.8M15.4 94h.1M15.4 93h.1M133.8 93v23.1v-23.1h.8"/>
<path d="M133.8 94h.1M133.8 93h.1M133.8 93h.8M133.8 94h.8M134.6 94h.1M134.6 93h.1M14.6 107.8h.8h-.8M14.6 115.1h.8h-.8M14.6 100.5h.8h-.8M14.6 116.1h.8h-.8M14.6 107.8v-6.5v6.5M14.6 115.1v-6.5v6.5"/>
<path d="M14.6 100.5v-6.5v6.5M14.6 101.3h.1M14.6 107.8h.1M14.6 108.6h.1M14.6 115.1h.1M14.6 100.5h.1M14.6 116.1h.1M14.6 101.3h.8M14.6 108.6h.8M15.4 107.8v-6.5v6.5M15.4 115.1v-6.5v6.5M15.4 100.5v-6.5v6.5"/>
<path d="M15.4 116.1v-23.1v23.1M15.4 101.3h.1M15.4 107.8h.1M15.4 108.6h.1M15.4 115.1h.1M15.4 100.5h.1M15.4 116.1h.1M133.8 107.8h.8h-.8M133.8 115.1h.8h-.8M133.8 100.6h.8h-.8M133.8 116.1h.8h-.8M133.8 107.8v-6.4v6.4"/>
<path d="M133.8 115.1v-6.5v6.5M133.8 100.6v-6.6v6.6M133.8 101.4h.1M133.8 107.8h.1M133.8 108.6h.1M133.8 115.1h.1M133.8 100.6h.1M133.8 116.1h.1M133.8 101.4h.8M133.8 108.6h.8M134.6 107.8v-6.4v6.4M134.6 115.1v-6.5v6.5"/>
<path d="M134.6 100.6v-6.6v6.6M134.6 116.1v-23.1v23.1M134.6 101.4h.1M134.6 107.8h.1M134.6 108.6h.1M134.6 115.1h.1M134.6 100.6h.1M134.6 116.1h.1M14.6 136.9h.8h-.8M14.6 136.9v-6.5v6.5M14.6 129.4v23.1v-23.1h.8M14.6 137.7h.1"/>
<path d="M14.6 130.4h.1M14.6 136.9h.1M14.6 129.4h.1M14.6 137.7h.8M14.6 130.4h.8M14.6 129.4h.8M15.4 136.9v-6.5v6.5M15.4 137.7h.1M15.4 130.4h.1M15.4 136.9h.1M15.4 129.4h.1M133.8 136.9h.8h-.8"/>
<path d="M133.8 136.9v-6.5v6.5M133.8 129.4v23.1v-23.1h.8M133.8 137.7h.1M133.8 130.4h.1M133.8 136.9h.1M133.8 129.4h.1M133.8 137.7h.8M133.8 130.4h.8M133.8 129.4h.8M134.6 136.9v-6.5v6.5M134.6 137.7h.1M134.6 130.4h.1"/>
<path d="M134.6 136.9h.1M134.6 129.4h.1M14.6 144.2h.8h-.8M14.6 151.5h.8h-.8M14.6 152.5h.8h-.8M14.6 144.2v-6.5v6.5M14.6 151.5v-6.5v6.5M14.6 144.2h.1M14.6 145h.1M14.6 151.5h.1M14.6 152.5h.1M14.6 145h.8"/>
<path d="M15.4 144.2v-6.5v6.5M15.4 151.5v-6.5v6.5M15.4 152.5v-23.1v23.1M15.4 144.2h.1M15.4 145h.1M15.4 151.5h.1M15.4 152.5h.1M133.8 144.2h.8h-.8M133.8 151.5h.8h-.8M133.8 152.5h.8h-.8M133.8 144.2v-6.5v6.5M133.8 151.5v-6.5v6.5"/>
<path d="M133.8 144.2h.1M133.8 145h.1M133.8 151.5h.1M133.8 152.5h.1M133.8 145h.8M134.6 144.2v-6.5v6.5M134.6 151.5v-6.5v6.5M134.6 152.5v-23.1v23.1M134.6 144.2h.1M134.6 145h.1M134.6 151.5h.1M134.6 152.5h.1"/>
</g>
<!-- layer: okna - szyba -->
<g fill="none" stroke="#808080" stroke-width=".21">
<path d="M60.7 62.3h6.6h-6.6v.2h6.6v-.2M60.7 62.3v.2h6.6v-.2M60.7 62.5h.1M60.7 62.3h.1M67.3 62.5h.1M67.3 62.3h.1M68.1 62.3h6.4h-6.4v.2h6.4v-.2M68.1 62.3v.2h6.4v-.2M68.1 62.5h.1M68.1 62.3h.1M74.5 62.5h.1M74.5 62.3h.1"/>
<path d="M75.3 62.3h6.6h-6.6v.2h6.6v-.2M75.3 62.3v.2h6.6v-.2M75.3 62.5h.1M75.3 62.3h.1M81.9 62.5h.1M81.9 62.3h.1M97.1 62.3h6.6h-6.6v.2h6.6v-.2M97.1 62.3v.2h6.6v-.2M97.1 62.5h.1M97.1 62.3h.1M103.7 62.5h.1M103.7 62.3h.1"/>
<path d="M104.5 62.3v.2h1h-1v-.2h1zM104.5 62.5h.1M104.5 62.3h.1M179.9 62.3h6.6h-6.6v.2h6.6v-.2M179.9 62.3v.2h6.6v-.2M179.9 62.5h.1M179.9 62.3h.1M186.5 62.5h.1M186.5 62.3h.1M187.3 62.3h6.4h-6.4v.2h6.4v-.2M187.3 62.3v.2h6.4v-.2M187.3 62.5h.1"/>
<path d="M187.3 62.3h.1M193.7 62.5h.1M193.7 62.3h.1M194.5 62.3h6.6h-6.6v.2h6.6v-.2M194.5 62.3v.2h6.6v-.2M194.5 62.5h.1M194.5 62.3h.1M201.1 62.5h.1M201.1 62.3h.1M216.4 62.3h6.5h-6.5v.2h6.5v-.2M216.4 62.3v.2h6.5v-.2M216.4 62.5h.1"/>
<path d="M216.4 62.3h.1M222.9 62.5h.1M222.9 62.3h.1M223.7 62.3v.2h.8h-.8v-.2h.8zM223.7 62.5h.1M223.7 62.3h.1M14.9 94h.2v6.5h-.2v-6.5v6.5M14.9 94h.2v6.5h-.2M14.9 94h.1M15.1 94h.1M134.1 94h.2v6.6h-.2v-6.6v6.6M134.1 94h.2v6.6h-.2"/>
<path d="M134.1 94h.1M134.3 94h.1M14.9 108.6h.2v6.5h-.2v-6.5v6.5M14.9 108.6h.2v6.5h-.2M14.9 108.6h.1M14.9 115.1h.1M14.9 101.3h.2v6.5h-.2v-6.5v6.5M14.9 101.3h.2v6.5h-.2M14.9 101.3h.1M14.9 107.8h.1M14.9 100.5h.1M15.1 108.6h.1"/>
<path d="M15.1 115.1h.1M15.1 101.3h.1M15.1 107.8h.1M15.1 100.5h.1M134.1 108.6h.2v6.5h-.2v-6.5v6.5M134.1 108.6h.2v6.5h-.2M134.1 108.6h.1M134.1 115.1h.1M134.1 101.4h.2v6.4h-.2v-6.4v6.4M134.1 101.4h.2v6.4h-.2M134.1 101.4h.1M134.1 107.8h.1"/>
<path d="M134.1 100.6h.1M134.3 108.6h.1M134.3 115.1h.1M134.3 101.4h.1M134.3 107.8h.1M134.3 100.6h.1M14.9 137.7h.2v6.5h-.2v-6.5v6.5M14.9 137.7h.2v6.5h-.2M14.9 137.7h.1M14.9 130.4h.2v6.5h-.2v-6.5v6.5M14.9 130.4h.2v6.5h-.2M14.9 130.4h.1"/>
<path d="M14.9 136.9h.1M15.1 137.7h.1M15.1 130.4h.1M15.1 136.9h.1M134.1 137.7h.2v6.5h-.2v-6.5v6.5M134.1 137.7h.2v6.5h-.2M134.1 137.7h.1M134.1 130.4h.2v6.5h-.2v-6.5v6.5M134.1 130.4h.2v6.5h-.2M134.1 130.4h.1M134.1 136.9h.1M134.3 137.7h.1"/>
<path d="M134.3 130.4h.1M134.3 136.9h.1M14.9 145h.2v6.5h-.2v-6.5v6.5M14.9 145h.2v6.5h-.2M14.9 145h.1M14.9 151.5h.1M14.9 144.2h.1M15.1 145h.1M15.1 151.5h.1M15.1 144.2h.1M134.1 145h.2v6.5h-.2v-6.5v6.5M134.1 145h.2v6.5h-.2"/>
<path d="M134.1 145h.1M134.1 151.5h.1M134.1 144.2h.1M134.3 145h.1M134.3 151.5h.1M134.3 144.2h.1"/>
</g>
<!-- layer: okna - parapet -->
<g fill="none" stroke="#808080" stroke-width=".21">
<path d="M59.8 62.8h23v1.9h-23zM59.8 64.7h.1M59.8 64.8h.1M59.8 62.8h.1M59.8 64.7h23M59.8 62.8h23M59.8 62.8v2M82.8 62.8v1.9M82.8 64.8h-23h23M82.8 64.7h.1M82.8 64.8h.1M82.8 62.8h.1"/>
<path d="M96.2 62.8h9.3h-9.3v1.9h9.3h-9.3M96.2 64.7h.1M96.2 64.8h.1M96.2 62.8h.1M96.2 62.8v2M105.5 64.8h-9.3h9.3M179 62.8h23v2h-23zM179 64.8h.1M179 62.8h.1M179 62.8h23M179 64.8h23M179 62.8v2"/>
<path d="M202 62.8v2M202 64.8h-23h23M202 64.8h.1M202 62.8h.1M215.4 62.8h9.1h-9.1v2h9.1h-9.1M215.4 64.8h.1M215.4 62.8h.1M215.4 62.8v2M224.5 64.8h-9.1h9.1M15.4 93h2M15.4 93h2v23.1h-2zM15.4 93h.1"/>
<path d="M15.4 93v23.1M17.4 93h.1M17.4 93v23.1M17.4 93v23.1v-23.1M134.6 93h2M134.6 93h2v23.1h-2zM134.6 93h.1M134.6 93v23.1M136.6 93h.1M136.6 93v23.1M136.6 93v23.1v-23.1M15.4 116.1h.1"/>
<path d="M15.4 116.1h2M17.4 116.1h.1M134.6 116.1h.1M134.6 116.1h2M136.6 116.1h.1M15.4 129.4h2M15.4 129.4h2v23.1h-2zM15.4 129.4h.1M15.4 129.4v23.1M17.4 129.4h.1M17.4 129.4v23.1M17.4 129.4v23.1v-23.1"/>
<path d="M134.6 129.4h2M134.6 129.4h2v23.1h-2zM134.6 129.4h.1M134.6 129.4v23.1M136.6 129.4h.1M136.6 129.4v23.1M136.6 129.4v23.1v-23.1M15.4 152.5h.1M15.4 152.5h2M17.4 152.5h.1M134.6 152.5h.1M134.6 152.5h2"/>
<path d="M136.6 152.5h.1"/>
</g>
<!-- layer: korytka - nad_sufitem -->
<path d="M240.3 49.3h2.3v1h-2.3zM85.2 63.9h1.1v.5h-1.1zM86.3 64.5h.6v57.6h-.6zM105.5 121.6h-18.6v.5h18.6" fill="none" stroke="#f00" stroke-width=".21"/>
<!-- layer: korytka - nowe -->
<path d="M239.3 32.9h3.8v.5h-3.8zM17.1 63.9h18.5v.2h-18.5zM59.6 63.9h24.9v.2h-24.9zM17.4 118.2h.2v4h-.2zM17.1 154.1h24.9v.2h-24.9z" fill="none" stroke="#0f0" stroke-width=".21"/>
<!-- layer: TEKST -->
<path d="M232.1 5h59.9v155.9h-59.9zM234 7h56.1v46h-56.1zM234 13h56.1M234 45h56.1M234 68.9h56.1v39h-56.1zM234 74.9h56.1M38.7 86.3h25v14h-25zM157.9 86.3h25.1v14h-25.1zM234 110h56.1v48.9h-56.1zM234 115.9h56.1" fill="none" stroke="#000" stroke-width=".21"/>
<path d="M239.1 24.7h4.3M204.9 64.1h-.8v46.5h-7.8v2.5v-2.5h7.8v-16.1h-7.7v2.6v-2.6h7.7v-30.4h-32.2v11.4l1.1 5.5-1 5.9v38.2h-3.1h3.1v-20.1h-3.1h3.1v-18.1l1-5.9-1.1-5.5v-11.4h-19.6v.9v-.9h-16.3v20.8h.7h-.7v28l.7 .1-.7-.1v4.7l.7 .7-.1 6.1h-.6v29.8h9.7v-.9v.9l22.7-.1 5.3-.8M224.5 64.2h-2.3v.8v-.8h-16.4v57.7h18.7" fill="none" stroke="#00f" stroke-width=".21"/>
<!-- layer: TABELKA -->
<g fill="none" stroke="#000" stroke-width=".21">
<path d="M6.5 5h99.1v199.9h-99.1zM119.3 5h105.3v199.9h-105.3zM234 13h14.9v8h-14.9zM248.9 13v32M234 29h14.9v8h-14.9zM234 37h14.9v8h-14.9zM234 21h14.9v8h-14.9zM234 21h56.1M234 29h56.1M234 37h56.1M234 45h14.9v8h-14.9zM232.1 160.9h59.9v44h-59.9z"/>
<path d="M232.1 172.9h59.9M232.1 180.9h59.9M232.1 188.9h59.9M232.1 196.9h59.9M250 188.9v8M274.1 188.9v8"/>
</g>
<!-- layer: RAMKA_A4 -->
<path d="M.1 0h296.9v209.9h-296.9zM5.1 5h286.9v199.9h-286.9zM232.1 5h59.9v199.9h-59.9z" fill="none" stroke="#000" stroke-width=".21"/>
<g font-size="11">
<text x="43" y="96.7">303</text>
<text x="162.1" y="96.8">303</text>
</g>
<g font-size="5.7" fill="#00f">
<text x="154.9" y="82.6" transform="rotate(-90 154.9 82.6)">s303_05</text>
<text x="224.7" y="82.6" transform="rotate(-90 224.7 82.6)">s304_06</text>
<text x="140.1" y="87.5">s303_04</text>
<text x="151.3" y="107.6">s303_07</text>
</g>
<g font-size="5.3" fill="#00f">
<text x="155.6" y="83.3">s303_06</text>
<text x="190.9" y="82.6" transform="rotate(-90 190.9 82.6)">s303_09</text>
<text x="178.9" y="99.5">s303_10</text>
<text x="140.1" y="115.4">s303_03</text>
<text x="178.9" y="115.4">s303_11</text>
<text x="151.7" y="127.4">s303_08</text>
<text x="148.2" y="150.3" transform="rotate(-90 148.2 150.3)">s303_02</text>
<text x="176" y="150.3" transform="rotate(-90 176 150.3)">s303_01</text>
</g>
<g font-size="4.7">
<text x="254" y="11.1">Legenda</text>
<text x="256.1" y="73">Uwagi</text>
<text x="257.8" y="114">Opis</text>
<text x="242.4" y="168.4">Układ sieci - sala 303</text>
<text x="236.7" y="194.4">1:100</text>
<text x="251.3" y="194.4">19.04.2023</text>
<text x="279.7" y="194.4">03</text>
<text x="243.5" y="202.1">Maciej Kaczorowski</text>
</g>
<g font-size="3.2">
<text x="250.9" y="17.8">wyprowadzenie przewodów</text>
<text x="250.7" y="25.8">przewód</text>
<text x="250.7" y="33.8">nowe koryto kablowe</text>
<text x="250.7" y="41.8">istniejące koryto kablowe</text>
<text x="250.7" y="49.8">połączenia nad sufitem</text>
<text x="236.8" y="78.1">1.</text>
<text x="242.8" y="81.5">koncepcyjnym i nie przedstawia</text>
<text x="242.9" y="78.1">Schemat jest rysunkiem</text>
<text x="236.9" y="88.5">2.</text>
<text x="242.8" y="88.5">Nie należy odmierzać wymiarów z</text>
<text x="242.8" y="85">pełnego wyposażenia budynku.</text>
<text x="242.8" y="92">rysunku, ani używać go jako</text>
<text x="242.9" y="95.5">szablonu.</text>
<text x="236.9" y="98.9">3.</text>
<text x="242.8" y="98.9">Przed przystąpieniem do prac</text>
<text x="242.8" y="102.4">remontowych wszystkie wymiary</text>
<text x="242.8" y="105.9">należy zweryfikować.</text>
<text x="234.8" y="119.1">Projekt przedstawia rzut poziomy 3. piętra</text>
<text x="234.8" y="122.6">budynku CTI z wyszczególnieniem sal:</text>
<text x="234.9" y="125.9">303, 304, 305, 306, 307.</text>
<text x="234.9" y="129.4">Schemat obrazuje ułożenie przewodów i</text>
<text x="234.8" y="136.4">przemysłowych RS485, CAN oraz</text>
<text x="234.9" y="132.9">ich wyprowadzenia dla sieci</text>
<text x="234.8" y="143.3">Przewody rozprowadzono wykorzystując</text>
<text x="234.9" y="139.8">światłowodowej.</text>
<text x="235.1" y="146.8">już istniejące koryta kablowe, jak również</text>
<text x="234.8" y="153.8">Połączenia pomiędzy salami zrealizowano</text>
<text x="234.8" y="150.3">nowo dodane na potrzeby instalacji.</text>
<text x="235" y="157.2">wykorzystując istniejące otwory.</text>
<text x="238" y="179.5">Centrum Technologii Informatycznych</text>
<text x="250.6" y="176">Budynek B19 - CTI</text>
<text x="247" y="184.3">ul. Wólczańska 217/221</text>
<text x="254.3" y="187.8">93-005 Łódź</text>
</g>
<text font-size="3.1" fill="#00f" x="225.8" y="108.3" transform="rotate(-90 225.8 108.3)">s304_05</text>
<g font-size="2.4">
<text x="232.6" y="163.3">Tytuł</text>
<text x="232.6" y="175.2">Obiekt</text>
<text x="232.6" y="183.2">Lokalizacja</text>
<text x="232.8" y="191.2">Skala</text>
<text x="250.6" y="191.1">Data</text>
<text x="274.6" y="191.1">Nr rys.</text>
<text x="232.8" y="199.2">Autor</text>
</g>
</svg>
